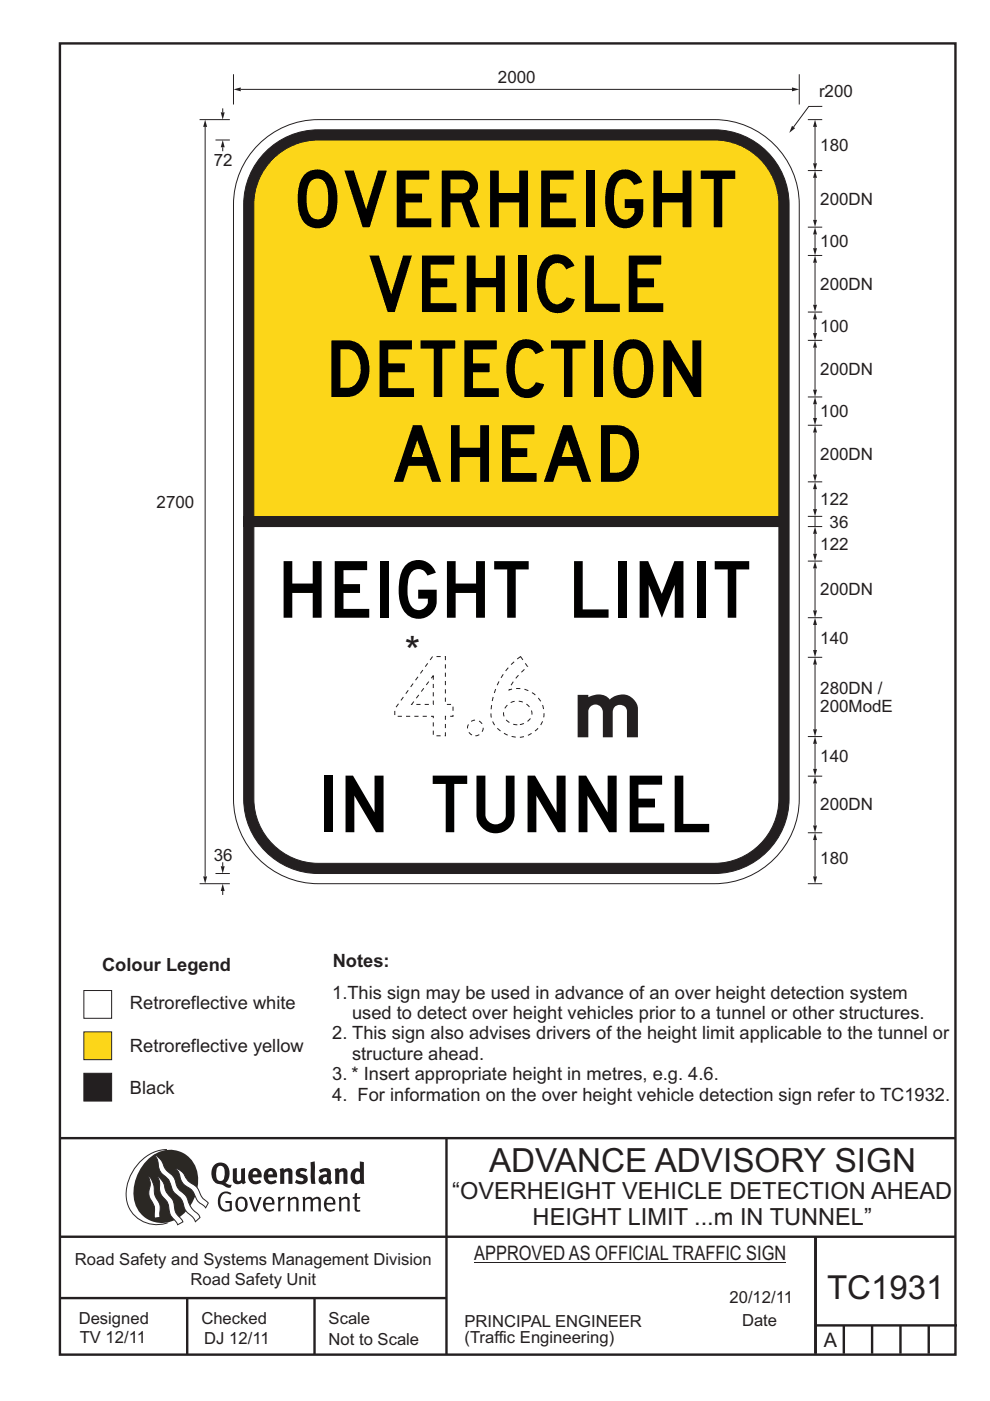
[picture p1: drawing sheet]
<svg xmlns="http://www.w3.org/2000/svg" width="210mm" height="297mm" viewBox="0 0 210 297" stroke-linecap="round" stroke-linejoin="round" font-family="sans-serif">
<g fill="none" stroke="#231f20" stroke-width=".51">
<path d="M12.7 9.2h190v278h-190zM12.7 241.3h189.9M94.7 241.4v45.8M12.7 262.2h190.1M12.7 275.2h82M39.7 275.2v12M66.7 275.2v12M173 262.2v24.8M173 281h30M179 281v6M185 281v6M191 281v6"/>
<path d="M197 281v6"/>
</g>
<path d="M35.4 243.7a9.3 9.3 0 0 0-8.6 8.6 6.5 6.5 0 0 0 8.8 7" fill="none" stroke="#2b2824" stroke-width=".21"/>
<path d="M31.4 245.8a6.1 6.1 0 0 1 6.8-1.6 6.1 6.1 0 0 1 3.8 5.7 9.5 9.5 0 0 1-5.9 9.2 6 6 0 0 1-7.8-6.3 10.3 10.3 0 0 1 3.1-7z" fill-rule="evenodd" fill="#2b2824"/>
<g fill="#fff" stroke="#2b2824" stroke-width=".21">
<path d="M31.6 249.4a1.47 1.47 0 0 1 .7 1.1l.4 1.5a4.1 4.1 0 0 0 1.1 3l.2 1.1v2l-1.2 .2-.1-1a3.9 3.9 0 0 0-.9-3.3 5 5 0 0 1 .1-2.9z" fill-rule="evenodd"/>
<path d="M37.2 247.7l.6 .2a4.2 4.2 0 0 1 1.9 2.3l1.1 .8a3.2 3.2 0 0 1 1.7 2.3l.6 .8 1.1 1-.6 1-.4-.5a3.8 3.8 0 0 1-2-2.6 4.6 4.6 0 0 0-2-1.7 5.1 5.1 0 0 1-1.3-2.8z" fill-rule="evenodd"/>
<path d="M32.8 244.9a3.4 3.4 0 0 1 2 2.5l.8 1a4.3 4.3 0 0 1 2 3.2l.6 .9a5 5 0 0 1 2.1 3.1l.7 .9a2.97 2.97 0 0 1 1.4 1.6l-1 .9a3.2 3.2 0 0 0-1.5-1.8l-.7-.9a4.6 4.6 0 0 0-2.2-3.3 4 4 0 0 1-1-2.4 4 4 0 0 0-1.6-1.7 3.6 3.6 0 0 1-.9-2.7z" fill-rule="evenodd"/>
<path d="M33.4 249.4l.8 .7 .6 1a4.4 4.4 0 0 0 1.7 3.1l.4 .9a3.9 3.9 0 0 0 1.6 3.4l.3 .6-1.1 .6a3.5 3.5 0 0 0-1.4-1.8l-.2-.5a5.9 5.9 0 0 0-1-3.1 3.6 3.6 0 0 1-1.2-3.5z" fill-rule="evenodd"/>
</g>
<g fill="#231f20">
<path d="M46.8 253.1a1.74 1.74 0 0 1 2.3-.1l-.2 .3a1.25 1.25 0 0 0-1.5-.2 1.25 1.25 0 0 0-.7 1.2 1.74 1.74 0 0 0 1.3 2.2l.7-.2v-1.2h-.8l-.1-.5h1.4v2a1.92 1.92 0 0 1-2.2 0 1.92 1.92 0 0 1-.8-2.1l.3-1z" fill-rule="evenodd"/>
<path d="M50.6 254.4a.88 .88 0 0 1 1.1-.1 .88 .88 0 0 1 .3 1.1 .88 .88 0 0 1-.8 1.1l-.5-.2a2.24 2.24 0 0 1-.1-1.9zM50.3 254.1a1.93 1.93 0 0 0 .4 2.7 1.47 1.47 0 0 0 1.5-.4 1.47 1.47 0 0 0 .3-1.6 1.27 1.27 0 0 0-.9-1 1.27 1.27 0 0 0-1.3 .3z" fill-rule="evenodd"/>
<path d="M52.8 253.8l.5-.1 .9 2.6 .8-2.5h.5l-1.1 3.1h-.5z" fill-rule="evenodd"/>
<path d="M56.7 254.2a.72 .72 0 0 1 .8 .1 .72 .72 0 0 1 .2 .7h-1.4zM56.4 253.9a1.74 1.74 0 0 0 .5 3l1.1-.3 .1-.1-.1-.3a.96 .96 0 0 1-1.2 .2 .96 .96 0 0 1-.5-1h1.9a1.25 1.25 0 0 0-.4-1.4 1.25 1.25 0 0 0-1.4-.1z" fill-rule="evenodd"/>
<path d="M58.9 253.9l.5-.2 .1 .5 .4-.4 .6-.1-.2 .6a.67 .67 0 0 0-.8 .6v1.9h-.5z" fill-rule="evenodd"/>
<path d="M61 253.9l.4-.2 .2 .4a.93 .93 0 0 1 1-.4 .93 .93 0 0 1 .7 .8v2.3h-.5v-2.4a.83 .83 0 0 0-1.2 .2v2.2h-.5z" fill-rule="evenodd"/>
<path d="M64.2 253.8l.4-.1 .2 .4a.87 .87 0 0 1 .8-.4 .87 .87 0 0 1 .7 .5h.1a.89 .89 0 0 1 .9-.5 .89 .89 0 0 1 .7 .8v2.3h-.4l-.1-2.5a.87 .87 0 0 0-1.1 .3v2.2h-.5l-.1-2.5a.8 .8 0 0 0-1.1 .3v2.2h-.4z" fill-rule="evenodd"/>
<path d="M69.6 254.2a.72 .72 0 0 1 .8 .1 .72 .72 0 0 1 .2 .7h-1.3zM69.3 253.9a1.74 1.74 0 0 0 .6 3l1.1-.3 .1-.1-.2-.3a.96 .96 0 0 1-1.1 .2 .96 .96 0 0 1-.5-1h1.8a1.25 1.25 0 0 0-.4-1.4 1.25 1.25 0 0 0-1.4-.1z" fill-rule="evenodd"/>
<path d="M71.8 253.9l.5-.2 .2 .4a.93 .93 0 0 1 .9-.4 .93 .93 0 0 1 .8 .8v2.3h-.5l-.1-2.4a.83 .83 0 0 0-1.2 .2v2.2h-.5z" fill-rule="evenodd"/>
<path d="M75.3 253l.5-.1-.1 .9h.8l-.2 .4h-.6v2.2l.2 .1h.5v.3a.76 .76 0 0 1-1.2-.6v-2h-.4v-.4h.4z" fill-rule="evenodd"/>
<path d="M46.2 247.4l.4-.2a.95 .95 0 0 1 1.1 1.3v.3a1.13 1.13 0 0 1-1 1.6 1.39 1.39 0 0 1-.9-1.8l.2-.9zM45.6 246.8a2.61 2.61 0 0 0 .5 4.2l1.1 .2a1.66 1.66 0 0 0 1.7 .6l.3-.6h-.7l-.7-.4a2.7 2.7 0 0 0-.1-4.1 1.97 1.97 0 0 0-2.1 .1z" fill-rule="evenodd"/>
<path d="M49.4 247.8l.8-.2 .1 2.6 .3 .2 .5-.3v-2.3l.9-.2v2.6l.2 .5-.6 .4-.3-.3a1.12 1.12 0 0 1-1.3 .2 1.12 1.12 0 0 1-.6-1.1z" fill-rule="evenodd"/>
<path d="M53.8 248.4l.6-.1 .2 .7h-1zM53 248.2a1.74 1.74 0 0 0 .1 2.4 1.74 1.74 0 0 0 2.3 0l-.3-.5a.85 .85 0 0 1-.9 .3 .85 .85 0 0 1-.6-.8h1.9a1.47 1.47 0 0 0-.7-1.8 1.47 1.47 0 0 0-1.8 .4z" fill-rule="evenodd"/>
<path d="M57.1 248.4l.5-.1 .3 .7h-1zM56.2 248.2a1.74 1.74 0 0 0 .1 2.4 1.74 1.74 0 0 0 2.4 0l-.3-.5a.85 .85 0 0 1-1 .3 .85 .85 0 0 1-.5-.8h1.9a1.47 1.47 0 0 0-.7-1.8 1.47 1.47 0 0 0-1.9 .4z" fill-rule="evenodd"/>
<path d="M59.3 247.9l.8-.3 .2 .4a.99 .99 0 0 1 1.1-.3 .99 .99 0 0 1 .6 .9v2.4h-.8l-.1-2.5a.56 .56 0 0 0-.8 .2v2.3h-.9z" fill-rule="evenodd"/>
<path d="M62.9 248.1a1.97 1.97 0 0 1 2.3-.2l-.4 .6a.7 .7 0 0 0-1.1 .2l.4 .2a1.06 1.06 0 0 1 1.2 1 1.06 1.06 0 0 1-.9 1.1 2.32 2.32 0 0 1-1.8-.3l.3-.6 .1 .1a.86 .86 0 0 0 1.4-.1 .85 .85 0 0 0-.9-.5 .94 .94 0 0 1-.6-1.5z" fill-rule="evenodd"/>
<path d="M68.6 249.8l.7-.2v.7l-.6 .2-.2-.5zM67.6 248.1l.5 .6a1.1 1.1 0 0 1 1.2-.2v.5a1.27 1.27 0 0 0-1.3 .2 1.27 1.27 0 0 0-.3 1.4 1.24 1.24 0 0 0 1.9 .2l.4 .4 .4-.6a1.3 1.3 0 0 1-.2-1.4 1.22 1.22 0 0 0-.4-1.4 2.31 2.31 0 0 0-2.2 .3z" fill-rule="evenodd"/>
<path d="M71 247.9l.7-.3 .2 .4a.99 .99 0 0 1 1.1-.3 .99 .99 0 0 1 .7 .9v2.4h-.9v-2.5a.56 .56 0 0 0-.8 .2v2.3h-.9z" fill-rule="evenodd"/>
<path d="M75.6 248.4h.3l.4 .2v1.6l-.6 .2a1.49 1.49 0 0 1-.1-2zM76.3 246.2v1.7a1.43 1.43 0 0 0-1.5 .2 1.43 1.43 0 0 0-.4 1.4 1.33 1.33 0 0 0 .6 1.4 1.33 1.33 0 0 0 1.5-.1v.2h.8l-.1-4.6z" fill-rule="evenodd"/>
<path d="M65.9 246.4l.8-.2 .2 4.8h-.8l-.2-1.1z" fill-rule="evenodd"/>
</g>
<path d="M100.6 267.7h66.2" fill="none" stroke="#231f20" stroke-width=".21"/>
<path d="M17.8 218.8h5.9v5.9h-5.9z" fill-rule="evenodd" fill="#fcd619" stroke="#231f20" stroke-width=".21"/>
<path d="M17.8 227.6h5.9v5.8h-5.9z" fill-rule="evenodd" fill="#231f20" stroke="#231f20" stroke-width=".21"/>
<g fill="#fff" stroke="#231f20" stroke-width=".21">
<path d="M17.8 210h5.9v5.9h-5.9z" fill-rule="evenodd"/>
<path d="M54.2 31.2a18 18 0 0 1 13.3-5.8h84a18.1 18.1 0 0 1 18 18v126a18.1 18.1 0 0 1-18 18h-84a18.1 18.1 0 0 1-18-18v-126a17.9 17.9 0 0 1 4.7-12.2z" fill-rule="evenodd"/>
</g>
<path d="M56.3 32.2a15.8 15.8 0 0 1 11.2-4.7h84a15.9 15.9 0 0 1 15.9 15.9v126a15.9 15.9 0 0 1-15.9 15.8h-84a15.9 15.9 0 0 1-15.8-15.8v-126a15.8 15.8 0 0 1 4.6-11.2z" fill-rule="evenodd" fill="#231f20" stroke="#231f20" stroke-width=".21"/>
<path d="M57.4 34.2a13.7 13.7 0 0 1 10.1-4.5h84a13.7 13.7 0 0 1 13.7 13.7v126a13.7 13.7 0 0 1-13.7 13.6h-84a13.7 13.7 0 0 1-13.7-13.6v-126a13.6 13.6 0 0 1 3.6-9.2z" fill-rule="evenodd" fill="#fcd619" stroke="#231f20" stroke-width=".21"/>
<path d="M53.8 111.6h111.4v57.8a13.7 13.7 0 0 1-13.7 13.6h-84a13.7 13.7 0 0 1-13.7-13.6z" fill-rule="evenodd" fill="#fff" stroke="#231f20" stroke-width=".21"/>
<path d="M172.9 178.1v7.7" fill="none" stroke="#231f20" stroke-width=".21"/>
<g fill="#231f20">
<path d="M172.5 185.8h.8l-.4 1.6z"/>
<path d="M172.9 176.6l.4 1.5h-.8z"/>
</g>
<path d="M171.3 139.4h3.1M171.3 164.6h3.1M171.3 176.6h3.1M172.9 166.1v8.9M171.3 187.4h3.1" fill="none" stroke="#231f20" stroke-width=".21"/>
<g fill="#231f20">
<path d="M172.5 175h.8l-.4 1.6z"/>
<path d="M172.9 164.6l.4 1.5h-.8z"/>
</g>
<path d="M171.3 131h3.1M172.9 120.5v8.9M171.3 156.2h3.1" fill="none" stroke="#231f20" stroke-width=".21"/>
<g fill="#231f20">
<path d="M172.5 129.4h.8l-.4 1.6z"/>
<path d="M172.9 119l.4 1.5h-.8z"/>
</g>
<path d="M171.3 36.2h3.1M171.3 54.2h3.1M171.3 72.2h3.1M171.3 90.2h3.1M171.3 119h3.1M172.9 132.5v5.3" fill="none" stroke="#231f20" stroke-width=".21"/>
<g fill="#231f20">
<path d="M172.9 131l.4 1.5h-.8z"/>
<path d="M172.5 137.8h.8l-.4 1.6z"/>
</g>
<path d="M172.9 157.7v5.3" fill="none" stroke="#231f20" stroke-width=".21"/>
<g fill="#231f20">
<path d="M172.9 156.2l.4 1.5h-.8z"/>
<path d="M172.5 163h.8l-.4 1.6z"/>
</g>
<path d="M172.9 140.9v13.7" fill="none" stroke="#231f20" stroke-width=".21"/>
<g fill="#231f20">
<path d="M172.9 139.4l.4 1.5h-.8z"/>
<path d="M172.5 154.6h.8l-.4 1.6z"/>
</g>
<path d="M171.3 48.2h3.1M171.3 66.2h3.1M171.3 84.2h3.1M172.9 91.7v8.9" fill="none" stroke="#231f20" stroke-width=".21"/>
<g fill="#231f20">
<path d="M172.5 100.6h.8l-.4 1.6z"/>
<path d="M172.9 90.2l.4 1.5h-.8z"/>
</g>
<path d="M172.9 73.7v8.9" fill="none" stroke="#231f20" stroke-width=".21"/>
<g fill="#231f20">
<path d="M172.5 82.6h.8l-.4 1.6z"/>
<path d="M172.9 72.2l.4 1.5h-.8z"/>
</g>
<path d="M172.9 55.7v8.9" fill="none" stroke="#231f20" stroke-width=".21"/>
<g fill="#231f20">
<path d="M172.5 64.6h.8l-.4 1.6z"/>
<path d="M172.9 54.2l.4 1.5h-.8z"/>
</g>
<path d="M172.9 37.7v8.9" fill="none" stroke="#231f20" stroke-width=".21"/>
<g fill="#231f20">
<path d="M172.5 46.6h.8l-.4 1.6z"/>
<path d="M172.9 36.2l.4 1.5h-.8z"/>
</g>
<path d="M49.5 15.7v6.5M51.1 19h116.9" fill="none" stroke="#231f20" stroke-width=".21"/>
<g fill="#231f20">
<path d="M49.5 19l1.6-.5v.9z"/>
<path d="M168 18.5l1.5 .5-1.5 .4z"/>
</g>
<path d="M171.3 25.4h3.1M172.9 26.9v7.7" fill="none" stroke="#231f20" stroke-width=".21"/>
<g fill="#231f20">
<path d="M172.9 25.4l.4 1.5h-.8z"/>
<path d="M172.5 34.6h.8l-.4 1.6z"/>
</g>
<path d="M174.4 22.6h-2.9l-3.2 4.3" fill="none" stroke="#231f20" stroke-width=".21"/>
<path d="M168 26.7l.7 .5-1.3 1z" fill="#231f20"/>
<path d="M169.5 15.7v6.5M172.9 85.7v2.9" fill="none" stroke="#231f20" stroke-width=".21"/>
<g fill="#231f20">
<path d="M172.9 84.2l.4 1.5h-.8z"/>
<path d="M172.5 88.6h.8l-.4 1.6z"/>
</g>
<path d="M172.9 67.7v2.9" fill="none" stroke="#231f20" stroke-width=".21"/>
<g fill="#231f20">
<path d="M172.9 66.2l.4 1.5h-.8z"/>
<path d="M172.5 70.6h.8l-.4 1.6z"/>
</g>
<path d="M172.9 49.7v2.9" fill="none" stroke="#231f20" stroke-width=".21"/>
<g fill="#231f20">
<path d="M172.9 48.2l.4 1.5h-.8z"/>
<path d="M172.5 52.6h.8l-.4 1.6z"/>
</g>
<path d="M172.9 103.7v4.2" fill="none" stroke="#231f20" stroke-width=".21"/>
<g fill="#231f20">
<path d="M172.9 102.2l.4 1.5h-.8z"/>
<path d="M172.5 107.9h.8l-.4 1.6z"/>
</g>
<path d="M172.9 113.2v4.2" fill="none" stroke="#231f20" stroke-width=".21"/>
<g fill="#231f20">
<path d="M172.9 111.6l.4 1.6h-.8z"/>
<path d="M172.5 117.4h.8l-.4 1.6z"/>
</g>
<path d="M171.3 102.2h3.1M171.3 109.5h3.1M171.3 111.6h3.1M172.9 109.5v2.1" fill="none" stroke="#231f20" stroke-width=".21"/>
<path d="M51.7 109.5h115.7v2.1h-115.7z" fill="#231f20"/>
<path d="M47.2 182.8v.9" fill="none" stroke="#231f20" stroke-width=".21"/>
<path d="M46.8 183.7h.9l-.5 1.5z" fill="#231f20"/>
<path d="M42.3 25.4h6.5M43.5 26.9v158.9M42.3 187.4h6.5M45.7 185.2h3.1" fill="none" stroke="#231f20" stroke-width=".21"/>
<g fill="#231f20">
<path d="M43.1 185.8h.8l-.4 1.6z"/>
<path d="M43.5 25.4l.4 1.5h-.8z"/>
</g>
<path d="M47.2 188.9v.9" fill="none" stroke="#231f20" stroke-width=".21"/>
<path d="M47.2 187.4l.5 1.5h-.9z" fill="#231f20"/>
<path d="M45.7 29.7h3.1M47.2 31.2v.9" fill="none" stroke="#231f20" stroke-width=".21"/>
<path d="M47.2 29.7l.5 1.5h-.9z" fill="#231f20"/>
<path d="M47.2 23v.8" fill="none" stroke="#231f20" stroke-width=".21"/>
<path d="M46.8 23.8h.9l-.5 1.6z" fill="#231f20"/>
<text font-size="16.8" fill="#231f20" x="83.7" y="156">4.6</text>
<g font-size="12">
<text x="63.1" y="48.2">OVERHEIGHT</text>
<text x="78.4" y="66.2">VEHICLE</text>
<text x="70.3" y="84.2">DETECTION</text>
<text x="83.5" y="102.2">AHEAD</text>
<text x="60.1" y="131">HEIGHT LIMIT</text>
<text x="68.6" y="176.4">IN TUNNEL</text>
</g>
<text font-size="12" fill="#231f20" x="122.5" y="156.3">m</text>
<text font-size="8.5" fill="#231f20" x="85.9" y="141.1">*</text>
<text font-size="7.1" fill="#231f20" x="103.7" y="248.6">ADVANCE ADVISORY SIGN</text>
<text font-size="7" fill="#231f20" x="175.4" y="275.4">TC1931</text>
<g font-size="5" fill="#231f20">
<text x="95.9" y="254.2">“OVERHEIGHT VEHICLE DETECTION AHEAD</text>
<text x="113" y="259.8">HEIGHT LIMIT ...m IN TUNNEL”</text>
</g>
<g font-size="4.2" fill="#231f20">
<text x="100.6" y="267.2">APPROVED AS OFFICIAL TRAFFIC SIGN</text>
<text x="174.7" y="285.6">A</text>
</g>
<g font-size="3.9" fill="#231f20">
<text x="21.6" y="205.9">Colour Legend</text>
<text x="70.6" y="205">Notes:</text>
<text x="27.6" y="214">Retroreflective white</text>
<text x="70.5" y="211.7">1.This sign may be used in advance of an over height detection system</text>
<text x="70.5" y="220.4">2. This sign also advises drivers of the height limit applicable to the tunnel or</text>
<text x="74.7" y="216.1">used to detect over height vehicles prior to a tunnel or other structures.</text>
<text x="27.6" y="223">Retroreflective yellow</text>
<text x="74.7" y="224.7">structure ahead.</text>
<text x="27.6" y="231.9">Black</text>
<text x="70.5" y="229.1">3. * Insert appropriate height in metres, e.g. 4.6.</text>
<text x="70.5" y="233.4">4. For information on the over height vehicle detection sign refer to TC1932.</text>
</g>
<g font-size="3.6" fill="#231f20">
<text x="105.6" y="17.7">2000</text>
<text x="173.7" y="20.6">r200</text>
<text x="45.3" y="35.1">72</text>
<text x="174" y="32">180</text>
<text x="174" y="43.4">200DN</text>
<text x="174" y="52.4">100</text>
<text x="174" y="61.4">200DN</text>
<text x="174" y="70.4">100</text>
<text x="174" y="79.4">200DN</text>
<text x="174" y="88.4">100</text>
<text x="174" y="97.4">200DN</text>
<text x="33.2" y="107.6">2700</text>
<text x="174" y="107.1">122</text>
<text x="176" y="111.9">36</text>
<text x="174" y="116.6">122</text>
<text x="174" y="126.2">200DN</text>
<text x="174" y="136.4">140</text>
<text x="174" y="147">280DN /</text>
<text x="174" y="151.1">200ModE</text>
<text x="174" y="161.6">140</text>
<text x="174" y="171.8">200DN</text>
<text x="45.3" y="182.5">36</text>
<text x="174" y="183.2">180</text>
</g>
<g font-size="3.5" fill="#231f20">
<text x="15.9" y="268.2">Road Safety and Systems Management Division</text>
<text x="40.4" y="272.5">Road Safety Unit</text>
<text x="16.7" y="280.7">Designed</text>
<text x="42.7" y="280.7">Checked</text>
<text x="69.7" y="280.7">Scale</text>
<text x="98.5" y="281.4">PRINCIPAL ENGINEER</text>
<text x="154.7" y="276.2">20/12/11</text>
<text x="157.4" y="281.2">Date</text>
<text x="16.9" y="284.8">TV 12/11</text>
<text x="43.3" y="284.9">DJ 12/11</text>
<text x="69.7" y="285.2">Not to Scale</text>
<text x="98.5" y="284.8">(Traffic Engineering)</text>
</g>
</svg>
